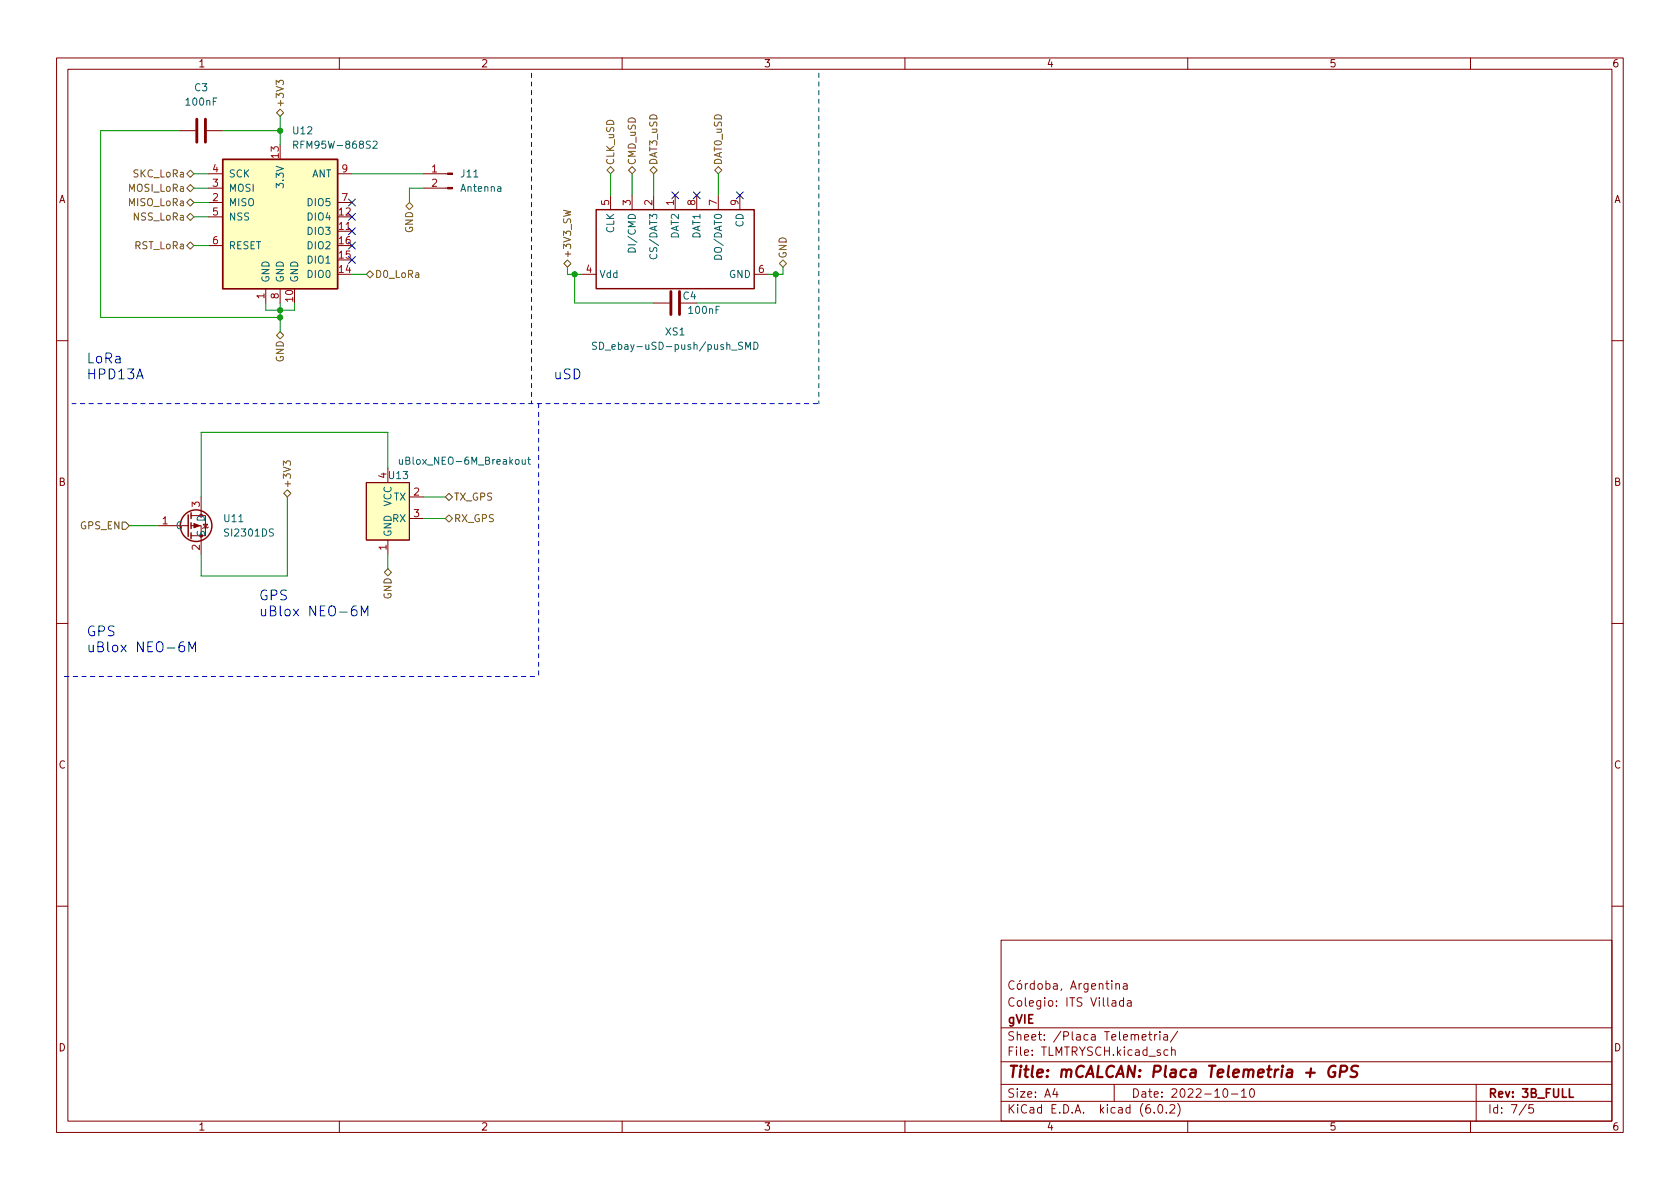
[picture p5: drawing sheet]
<svg xmlns="http://www.w3.org/2000/svg" width="297mm" height="210mm" viewBox="0 0 297 210" stroke-linecap="round" stroke-linejoin="round" font-family="sans-serif">
<g fill="none" stroke="#840000" stroke-width=".18">
<path d="M10 10.2h277v190.1h-277zM12 12.2h273v186.1h-273zM60 10.2v2M110 10.2v2M160 10.2v2M210 10.2v2M260 10.2v2M31.7 23.1h2.8M36.6 23.1h2.8M36.8 33.3h2.6M36.8 30.7h2.6M36.8 35.8h2.6"/>
<path d="M36.8 38.3h2.6M59.7 30.7h2.5M59.7 35.8h2.5M74.9 33.3h4.2M74.9 30.7h4.2M107.9 34.5v2.6M111.8 34.5v2.6M115.6 34.5v2.6M119.4 34.5v2.6M123.2 34.5v2.6M127 34.5v2.6M130.8 34.5v2.6"/>
<path d="M36.8 43.4h2.6M47 51v2.6M49.5 51v2.6M59.7 40.9h2.5M102.9 48.5h2.5M115.6 53.6h2.8M133.3 48.5h2.6M10 60.2h2M285 60.2h2M27.9 93h5.4M33.8 93h1.8v5M33.8 91.2h2.5v3.5h-2.5"/>
<path d="M35.6 87.9v2.5M35.9 92.7h.8l-.4 .6zM36.8 93.2l-.1 .1h-.8l-.1 .2M64.8 85.3h7.6v10.2h-7.6zM68.6 82.8v2.5M68.6 95.5v2.5M72.4 87.9h2.5M72.4 91.7h2.5M10 110.2h2M285 110.2h2M10 160.2h2M177 166.3h108v32h-108z"/>
<path d="M179.3 173.6a.6 .6 0 0 0-.8 0 .6 .6 0 0 0-.1 .7 .56 .56 0 0 0 .3 .6 .56 .56 0 0 0 .6-.1M180 174l.4-.1 .2 .3v.4l-.2 .3h-.4l-.1-.3v-.4zM180.4 173.4l-.2 .2M181.3 173.9v1M181.7 173.9l-.3 .1-.1 .2M182.9 174l-.5-.1-.3 .3v.4l.2 .3h.6M182.9 173.4v1.5M183.6 174l.4-.1 .3 .3v.4l-.3 .3h-.4l-.1-.3v-.4zM184.9 174l.5-.1 .2 .3v.4l-.1 .3h-.6M184.9 173.4v1.5M186.3 174h.6v.9M186.9 174.3l-.5 .1a.29 .29 0 0 0-.2 .2 .29 .29 0 0 0 .2 .3h.5"/>
<path d="M187.7 174.9l-.1 .2M189.3 174.9l.5-1.5 .5 1.5M189.4 174.5h.7M190.8 173.9v1M191.2 173.9l-.3 .1-.1 .2M192.4 173.9v1.2l-.3 .3h-.4M192.4 174l-.5-.1-.3 .3v.4l.2 .3h.6M193 174.4l.7-.1-.1-.3-.4-.1-.2 .2 .1 .8h.5M194.4 174.1l.2-.2 .3 .1 .1 .9M194.4 173.9v1M195.5 173.9h.6M195.7 173.4v1.3l.4 .2"/>
<path d="M196.6 173.4v.2M196.6 173.9v1M196.6 177h.6l.1 .9M197.3 177.3l-.5 .1a.29 .29 0 0 0-.2 .2 .29 .29 0 0 0 .2 .3h.5M197.3 174.1l.2-.2 .4 .1v.9M197.3 173.9v1M198.6 177l-.4-.1-.3 .3v.4l.2 .3h.5M198.6 174h.6l.1 .9M198.6 176.4v1.5M199.3 174.3l-.5 .1a.29 .29 0 0 0-.2 .2 .29 .29 0 0 0 .2 .3h.5M199.4 177h.5l.1 .9M200 177.3l-.5 .1a.29 .29 0 0 0-.2 .2 .29 .29 0 0 0 .2 .3h.5"/>
<path d="M285 160.2h2M60 198.3v2M110 198.3v2M160 198.3v2M177 194.8h108M177 191.8h108M177 187.8h108M177 181.8h108M186.5 192.5l-.4 1h1M186.9 193v1M197 191.8v3M201.9 183.4l.7-.1v-.3l-.5-.1-.2 .2 .1 .8h.6"/>
<path d="M203.1 182.9h.5M203.3 182.4v1.3l.3 .2M204.1 196.7v.1M204.1 182.9v1M204.6 182.9l-.3 .1-.2 .2M204.9 195.4l.2-.1a.81 .81 0 0 1 .6 .7 .81 .81 0 0 1-.3 .8h-.2a.81 .81 0 0 1-.6-.6 .81 .81 0 0 1 .3-.8zM205.1 182.4v.2M205.1 182.9v1M205.8 183h.6v.9M206.2 196.7v.1M206.4 183.3l-.5 .1a.29 .29 0 0 0-.2 .2 .29 .29 0 0 0 .2 .3h.5M206.5 185.7l-.4-.1-.3 .3v.4l.1 .3h.6"/>
<path d="M206.9 195.5l.5-.2 .2 .2 .1 .3-.9 1h.9M207.1 185.8l.3-.2 .3 .1 .1 .9M207.1 185.1v1.5M208.2 195.1a1.72 1.72 0 0 1 0 2.3M208.2 182.4l-1.3 1.9M210 198.3v2M216.4 192.6l.2-.1a.81 .81 0 0 1 .6 .7 .81 .81 0 0 1-.3 .8h-.2a.81 .81 0 0 1-.6-.6 .81 .81 0 0 1 .3-.8zM217.7 193.5h1.2M219.5 193l.4-.5v1.5M219.5 194h.9M221.1 192.7l.2-.2a.81 .81 0 0 1 .6 .7 .81 .81 0 0 1-.3 .8h-.2a.81 .81 0 0 1-.3-1.3zM260 198.3v2"/>
<path d="M261 191.8v6.5M269.9 195.3l-1.3 1.9M271.1 195.3h-.7l-.1 .7 .2-.1 .5 .1 .2 .2-.1 .5-.2 .1-.6-.1"/>
</g>
<path d="M277.5 192.5v1.5h.7" fill="none" stroke="#840000" stroke-width=".3"/>
<path d="M236.1 188.6a1.02 1.02 0 0 0-1.2 .6 1.02 1.02 0 0 0 .5 1.3l.6-.2 .1-.7h-.4M237 189.5h.7a.55 .55 0 0 0 .5-.5 .55 .55 0 0 0-.3-.5h-.8l-.3 2M240.1 188.6a.85 .85 0 0 0-1 .1 .45 .45 0 0 0 .2 .7l.3 .1a.49 .49 0 0 1 .4 .5 .49 .49 0 0 1-.5 .5l-.7-.1" fill="none" stroke="#840000" stroke-width=".4"/>
<g fill="#840000" stroke="#840000" stroke-width=".18">
<path d="M79.1 33.1h.9v.3h-.9z"/>
<path d="M79.1 30.6h.9v.3h-.9z"/>
<path d="M34.3 92.6l1 .4-1 .3z"/>
</g>
<g fill="none" stroke="#840000" stroke-width=".25">
<path d="M39.4 28.2h20.3v22.8h-20.3zM105.4 37.1h27.9v13.9h-27.9zM33.3 91.1v3.8M33.8 90.7v1M33.8 92.5v1M33.8 94.2v1"/>
<circle cx="34.7" cy="93" r="2.79"/>
</g>
<g fill="none" stroke="#006464" stroke-width=".18">
<path d="M51.9 25.6h.6l.2-.2-.1-.3-.7-.1v1.2M66 25.1l.4-.1 .3 .3-.8 .9h.8M111.1 44.1a.68 .68 0 0 1 .8-.2 .68 .68 0 0 1 .4 .7h-1.2zM115 45a.6 .6 0 0 0 .4 .8 .6 .6 0 0 0 .7-.6l-.1-.2M126.4 45.3a.68 .68 0 0 1 .7-.2 .68 .68 0 0 1 .5 .7h-1.3zM105.5 60.6l-.5-.1-.3 .3 .2 .3 .5 .2v.4l-.2 .1-.5-.1M131.8 61.8v-1.3l.5 .9 .4-.9v1.3M133.3 60.5a.64 .64 0 0 1 .7 .6 .64 .64 0 0 1-.7 .7zM70.6 81.3l.1 .7 .3 .1 .2-.1M92.3 81.3l.1 .7 .3 .1 .2-.1M92.9 81.3v.8M93.3 81.3h.5"/>
<path d="M93.5 80.8v1.1l.3 .2"/>
</g>
<path d="M34.8 21.1v4M36.3 21.1v4M118.6 51.6v4M120.1 51.6v4" fill="none" stroke="#840000" stroke-width=".51"/>
<g fill="#ffffc2" stroke="#ffffc2" stroke-width=".18">
<path d="M64.8 85.3h7.6v10.2h-7.6z"/>
<path d="M39.4 28.2h20.3v22.8h-20.3z"/>
</g>
<g fill="none" stroke="#725600" stroke-width=".18">
<path d="M48.8 15v-.8l.5 .4 .1-.3h.6l.1 .1-.1 .6M48.9 19.9l.6-.6 .7 .6-.7 .7zM33 30.7l.7-.6 .6 .6-.6 .7zM33 35.8l.7-.6 .6 .6-.6 .6zM33 33.3l.7-.7 .6 .7-.6 .6zM33 38.3l.7-.6 .6 .6-.6 .7zM71.8 36.4l.6-.6 .6 .6-.6 .7zM99.6 37.2l1.3 .3-.9 .2 .9 .3-1.3 .3M107.3 30.1l.6-.6 .7 .6-.7 .6zM111.1 30.1l.7-.6 .6 .6-.6 .6zM114.9 30.1l.7-.6 .6 .6-.6 .6zM126.4 30.1l.6-.6 .6 .6-.6 .6z"/>
<path d="M33.7 42.8l.6 .6-.6 .7-.7-.7zM48.9 59.3l.6-.6 .7 .6-.7 .6zM64.8 48.5l.6-.6 .6 .6-.6 .6zM99.7 46.6l.6-.6 .7 .6-.7 .6zM138.4 46l.7 .6-.7 .6-.6-.6zM21.6 92.3h.6l.7 .7-.7 .6h-.6zM50.1 82.3v-.8l.5 .4 .1-.3h.6l.1 .1-.1 .6M50.2 87.2l.6-.6 .6 .6-.6 .7zM78.7 87.9l.7-.7 .6 .7-.6 .6zM78.7 91.7l.7-.6 .6 .6-.6 .6zM67.9 101.2l.7-.6 .6 .6-.6 .6z"/>
</g>
<path d="M32.5 113.5a.69 .69 0 0 0-.9 .8v.6l.2 .3 .5 .1 .3-.2v-.6l-.1-.2-.5-.1-.4 .3M33.4 115.3v-1.8l.6 1.3 .6-1.3v1.8M63 107.2a.69 .69 0 0 0-.9 .7v.7l.2 .2 .5 .1 .2-.2 .1-.5-.1-.3-.5-.1-.4 .4M63.9 108.9v-1.7l.6 1.2 .5-1.2v1.7" fill="none" stroke="#0000c2" stroke-width=".18"/>
<path d="M94 12.9v58.5M144.8 12.9v58.5M12.7 71.4h132.1M95.2 71.4v48.2M11.4 119.6h83.8" fill="none" stroke="#0000c2" stroke-width=".18" stroke-dasharray=".8 .8"/>
<g fill="none" stroke="#009600" stroke-width=".18">
<path d="M31.7 23.1h-13.9v33h31.7M34.3 33.3h2.5M34.3 30.7h2.5M34.3 35.8h2.5M34.3 38.3h2.5M39.4 23.1h10.1M49.5 20.6v5M62.2 30.7h12.7M74.9 33.3h-2.5v2.5M107.9 30.7v3.8M111.8 30.7v3.8M115.6 30.7v3.8"/>
<path d="M127 30.7v3.8M34.3 43.4h2.5M47 53.6v1.3h5.1v-1.3M49.5 53.6v5.1M62.2 48.5h2.6M100.3 47.2v1.3h2.6M101.6 48.5v5.1h14M137.2 48.5v5.1h-14M138.4 47.2v1.3h-2.5M22.9 93h5M50.8 87.9v13.9h-15.2v-3.8M68.6 82.8v-6.4h-33v11.5"/>
<path d="M68.6 98v2.6M74.9 91.7h3.8M74.9 87.9h3.8"/>
</g>
<g fill="none" stroke="#000084" stroke-width=".18">
<path d="M61.6 35.2l1.2 1.2M61.6 37.7l1.2 1.3M62.8 35.2l-1.2 1.2M62.8 37.7l-1.2 1.3M118.8 33.9l1.2 1.2M120 33.9l-1.2 1.2M122.6 33.9l1.2 1.2M123.8 33.9l-1.2 1.2M130.2 33.9l1.2 1.2M131.4 33.9l-1.2 1.2M61.6 40.3l1.2 1.2M61.6 45.4l1.2 1.2"/>
<path d="M61.6 42.8l1.2 1.2M62.8 40.3l-1.2 1.2M62.8 45.4l-1.2 1.2M62.8 42.8l-1.2 1.2"/>
</g>
<g fill="#009600" stroke="#009600" stroke-width=".18">
<circle cx="137.2" cy="48.5" r=".46"/>
<circle cx="101.6" cy="48.5" r=".46"/>
<circle cx="49.5" cy="23.1" r=".46"/>
<circle cx="49.5" cy="54.9" r=".46"/>
<circle cx="49.5" cy="56.1" r=".46"/>
</g>
<text font-size="2.8" fill="#840000" x="178" y="190.6">Title: mCALCAN: Placa Telemetria + GPS</text>
<g font-size="2.4" fill="#0000c2">
<text x="15.2" y="64.3">LoRa</text>
<text x="15.2" y="67.1">HPD13A</text>
<text x="97.8" y="67.1">uSD</text>
<text x="45.7" y="106.2">GPS</text>
<text x="15.2" y="112.5">GPS</text>
<text x="45.7" y="109">uBlox NEO-6M</text>
<text x="15.2" y="115.3">uBlox NEO-6M</text>
</g>
<g font-size="2.1" fill="#840000">
<text x="178" y="178">Colegio: ITS Villada</text>
<text x="178" y="184">Sheet: /Placa Telemetria/</text>
<text x="178" y="181">gVIE</text>
<text x="178" y="186.7">File: TLMTRYSCH.kicad_sch</text>
<text x="178" y="196.9">KiCad E.D.A. kicad (6.0.2)</text>
<text x="178" y="194.1">Size: A4</text>
<text x="200" y="194.1">Date: 2022-10-10</text>
<text x="263" y="194.1">Rev: 3B_FULL</text>
<text x="263" y="196.9">Id: 7/5</text>
</g>
<g font-size="1.8" fill="#840000">
<text x="35" y="11.9">1</text>
<text x="85" y="11.9">2</text>
<text x="135" y="11.9">3</text>
<text x="185" y="11.9">4</text>
<text x="235" y="11.9">5</text>
<text x="285" y="11.9">6</text>
<text x="10.3" y="35.9">A</text>
<text x="285.3" y="35.9">A</text>
<text x="10.3" y="85.9">B</text>
<text x="285.3" y="85.9">B</text>
<text x="10.3" y="135.9">C</text>
<text x="285.3" y="135.9">C</text>
<text x="10.3" y="185.9">D</text>
<text x="285.3" y="185.9">D</text>
<text x="35" y="199.9">1</text>
<text x="85" y="199.9">2</text>
<text x="135" y="199.9">3</text>
<text x="185" y="199.9">4</text>
<text x="235" y="199.9">5</text>
<text x="285" y="199.9">6</text>
</g>
<g font-size="1.8" fill="#006464">
<text x="34.4" y="16.1">C3</text>
<text x="33" y="18.7">100nF</text>
<text x="51.9" y="23.7">U12</text>
<text x="52.7" y="26.3">RFM95W-868S2</text>
<text x="40.4" y="33.9">MOSI</text>
<text x="40.4" y="31.4">SCK</text>
<text x="50.2" y="32.8" transform="rotate(-90 50.2 32.8)">3.3V</text>
<text x="55" y="31.4">ANT</text>
<text x="81.6" y="33.9">Antenna</text>
<text x="81.6" y="31.4">J11</text>
<text x="40.4" y="36.4">MISO</text>
<text x="40.4" y="39">NSS</text>
<text x="54.5" y="41.5">DIO3</text>
<text x="54.5" y="39">DIO4</text>
<text x="54.5" y="36.4">DIO5</text>
<text x="108.6" y="41.2" transform="rotate(-90 108.6 41.2)">CLK</text>
<text x="131.4" y="40.1" transform="rotate(-90 131.4 40.1)">CD</text>
<text x="40.4" y="44.1">RESET</text>
<text x="54.5" y="46.6">DIO1</text>
<text x="54.5" y="44.1">DIO2</text>
<text x="112.4" y="43.9" transform="rotate(-90 112.4 43.9)">DI/CMD</text>
<text x="116.2" y="45.2" transform="rotate(-90 116.2 45.2)">CS/DAT3</text>
<text x="120" y="42.2" transform="rotate(-90 120 42.2)">DAT2</text>
<text x="123.8" y="42.2" transform="rotate(-90 123.8 42.2)">DAT1</text>
<text x="127.6" y="45.3" transform="rotate(-90 127.6 45.3)">DO/DAT0</text>
<text x="47.6" y="50" transform="rotate(-90 47.6 50)">GND</text>
<text x="50.2" y="50" transform="rotate(-90 50.2 50)">GND</text>
<text x="52.7" y="50" transform="rotate(-90 52.7 50)">GND</text>
<text x="54.5" y="49.1">DIO0</text>
<text x="105.9" y="49.1">Vdd</text>
<text x="120.8" y="53">C4</text>
<text x="128.9" y="49.1">GND</text>
<text x="117.7" y="59.3">XS1</text>
<text x="121.9" y="55.5">100nF</text>
<text x="106.4" y="61.8">SD_ebay-uSD-push/push_SMD</text>
<text x="71.4" y="82.2">uBlox_NEO-6M_Breakout</text>
<text x="68.8" y="84.7">U13</text>
<text x="69.2" y="89.6" transform="rotate(-90 69.2 89.6)">VCC</text>
<text x="69.6" y="88.5">TX</text>
<text x="31" y="93.6">G</text>
<text x="36.2" y="95" transform="rotate(-90 36.2 95)">S</text>
<text x="36.2" y="92.2" transform="rotate(-90 36.2 92.2)">D</text>
<text x="39.7" y="92.3">U11</text>
<text x="40" y="94.9">SI2301DS</text>
<text x="69.2" y="95" transform="rotate(-90 69.2 95)">GND</text>
<text x="69.4" y="92.3">RX</text>
</g>
<g font-size="1.8" fill="#725600">
<text x="50.2" y="19.1" transform="rotate(-90 50.2 19.1)">+3V3</text>
<text x="108.6" y="29.3" transform="rotate(-90 108.6 29.3)">CLK_uSD</text>
<text x="112.4" y="29.3" transform="rotate(-90 112.4 29.3)">CMD_uSD</text>
<text x="116.2" y="29.3" transform="rotate(-90 116.2 29.3)">DAT3_uSD</text>
<text x="127.6" y="29.3" transform="rotate(-90 127.6 29.3)">DAT0_uSD</text>
<text x="22.9" y="33.9">MOSI_LoRa</text>
<text x="23.7" y="31.4">SKC_LoRa</text>
<text x="22.9" y="36.4">MISO_LoRa</text>
<text x="23.8" y="39">NSS_LoRa</text>
<text x="73" y="41.2" transform="rotate(-90 73 41.2)">GND</text>
<text x="23.9" y="44.1">RST_LoRa</text>
<text x="101" y="45.8" transform="rotate(-90 101 45.8)">+3V3_SW</text>
<text x="139.1" y="45.8" transform="rotate(-90 139.1 45.8)">GND</text>
<text x="66.2" y="49.1">D0_LoRa</text>
<text x="50.2" y="64.1" transform="rotate(-90 50.2 64.1)">GND</text>
<text x="51.4" y="86.4" transform="rotate(-90 51.4 86.4)">+3V3</text>
<text x="80.2" y="88.5">TX_GPS</text>
<text x="14.2" y="93.6">GPS_EN</text>
<text x="80.2" y="92.3">RX_GPS</text>
<text x="69.2" y="106" transform="rotate(-90 69.2 106)">GND</text>
</g>
<g font-size="1.8" fill="#a90000">
<text x="49.3" y="27.9" transform="rotate(-90 49.3 27.9)">13</text>
<text x="37.6" y="35.6">2</text>
<text x="37.6" y="33">3</text>
<text x="37.6" y="30.5">4</text>
<text x="60.5" y="35.6">7</text>
<text x="60.5" y="30.5">9</text>
<text x="76.3" y="30.5">1</text>
<text x="76.3" y="33">2</text>
<text x="37.6" y="38.1">5</text>
<text x="60" y="40.6">11</text>
<text x="60" y="38.1">12</text>
<text x="107.7" y="36.3" transform="rotate(-90 107.7 36.3)">5</text>
<text x="111.5" y="36.3" transform="rotate(-90 111.5 36.3)">3</text>
<text x="115.3" y="36.3" transform="rotate(-90 115.3 36.3)">2</text>
<text x="119.1" y="36.3" transform="rotate(-90 119.1 36.3)">1</text>
<text x="122.9" y="36.3" transform="rotate(-90 122.9 36.3)">8</text>
<text x="126.7" y="36.3" transform="rotate(-90 126.7 36.3)">7</text>
<text x="130.6" y="36.3" transform="rotate(-90 130.6 36.3)">9</text>
<text x="37.6" y="43.2">6</text>
<text x="60" y="45.7">15</text>
<text x="60" y="43.2">16</text>
<text x="46.7" y="52.8" transform="rotate(-90 46.7 52.8)">1</text>
<text x="49.3" y="52.8" transform="rotate(-90 49.3 52.8)">8</text>
<text x="51.8" y="53.3" transform="rotate(-90 51.8 53.3)">10</text>
<text x="60" y="48.3">14</text>
<text x="103.6" y="48.3">4</text>
<text x="134.1" y="48.3">6</text>
<text x="35.3" y="89.6" transform="rotate(-90 35.3 89.6)">3</text>
<text x="68.3" y="84.6" transform="rotate(-90 68.3 84.6)">4</text>
<text x="73.2" y="87.6">2</text>
<text x="28.7" y="92.7">1</text>
<text x="73.2" y="91.4">3</text>
<text x="35.3" y="97.3" transform="rotate(-90 35.3 97.3)">2</text>
<text x="68.3" y="97.3" transform="rotate(-90 68.3 97.3)">1</text>
</g>
</svg>
